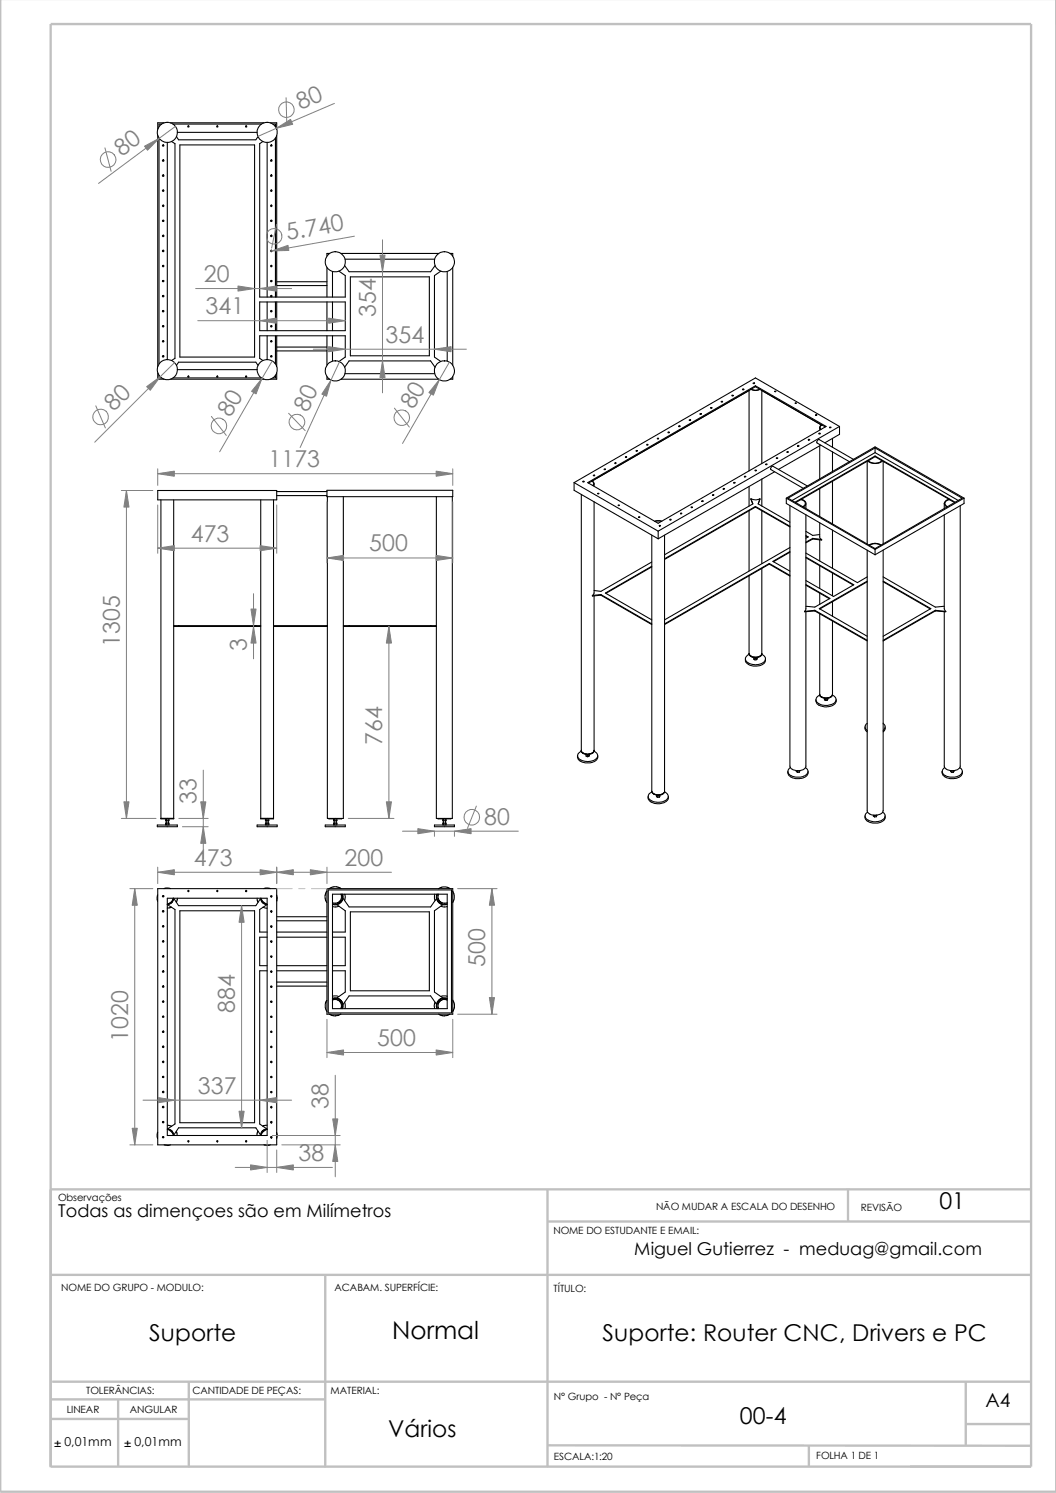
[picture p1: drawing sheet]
<svg xmlns="http://www.w3.org/2000/svg" width="210mm" height="297mm" viewBox="0 0 210 297" stroke-linecap="round" stroke-linejoin="round" font-family="sans-serif">
<g fill="none" stroke="#c0c0c0" stroke-width=".47">
<path d="M0 -.1v296.9h210.1v-296.9M10.1 236.6h195M108.9 236.6v55.3M168.7 236.5v6.4M10.1 253.6h195M64.7 253.6v38.3M108.9 243h96.2M10 278.4h54.6M10.4 274.9h194.7M23.5 278.4v13.2M37.5 274.9v17M192.1 274.8v12.7"/>
<path d="M10.1 291.8h195v-287h-195v287.1M10.2 282.3h27.3M108.9 287.5l96.2 .1M160.9 287.5v4.3M192.1 283.3h13"/>
</g>
<g fill="none" stroke="#000" stroke-width=".21">
<path d="M31.4 27v45.9M31.6 27.5v44.9M32.1 24.7h-.5v.5M32.6 24.4h-1.2v1.3M33.3 28.3v43.2M33.9 24.4h18.6M34.1 28.2l.7 .4v42.7l-.7 .4M34.4 24.7h17.6M35.1 27.2l.4 .6h15.4l.4-.6M35.3 26.3h15.8M35.8 28.8h14.8v42.2h-14.8zM52.3 28.2l-.7 .4v30.5h17.1v-4.3l-1.3-.9"/>
<path d="M53.1 28.3v30.8M53.8 24.4h1.2v1.3M54.3 24.7h.5v.5M54.8 27.5v31.6M55 27v32.1M55 56h10M55 56.8h10M65 53.2v5.9M65.5 50.4h-.5v.6M66.1 54v5.1M67.8 50.4h19.4M68.5 52.8l.9 1.3h16.2l.9-1.3"/>
<path d="M68.6 51.6h17.8M69.7 55.1h15.7v15.7h-15.7zM87.7 53.9l-1.3 .9v16.2l1.3 .9M88.9 54v17.8M89.5 50.4h.5v.6M90 53.2v19.4M31.4 74.2v1.2h1.2M31.6 74.7v.5h.5M33.9 75.4h18.6M34.4 75.2h17.6M35.1 72.7l.4-.6h15.4l.4 .6M35.3 73.5h15.8"/>
<path d="M51.6 60.1h17.1v5.7h-17.1zM52.3 71.7l-.7-.4v-4.5h17.1v4.2l-1.3 .9M53.1 60.1v5.7M53.1 66.8v4.7M54.8 74.7v.5h-.5M54.8 60.1v5.7M54.8 66.8v5.6M55 60.1v5.7M55 66.8v6.1M55 74.2v1.2h-1.2M55 69h10M55 69.8h10"/>
<path d="M65 60.1v5.7M65 66.8v5.8M65 74.9v.5h.5M66.1 60.1v5.7M66.1 66.8v5M67.8 75.4h19.4M68.5 73.1l.9-1.3h16.2l.9 1.3M68.6 74.3h17.8M90 74.9v.5h-.5M145.5 78.7h.3zM147.7 77.4l.3 .1-.3 .1zM149 77.7v16"/>
<path d="M149.4 77.5l.8 .2 .9-.2M149.4 77.5l-31.6 18.2M149.4 77.4l.7 .2 1-.2M149.4 77.4v.1M149.8 76.2l.3 .1h-.3zM150.2 76.8v.1M150.2 76.9l-.8 .5M150.2 76.9l.9 .5M151.1 77.4v.1M151.1 77.5l12.3 7M151.5 77.7v14.5M154.1 77.8l.2 .1h-.2z"/>
<path d="M31.4 97.6h23.6v1.8h-23.6zM32 99.4v63.5h2.5v-63.5M51.9 99.4v63.5h2.5v-63.5M55 97.8h10M55 98.6h10M65 97.5h25v1.3h-25zM65.1 98.8v64h3.2v-64M86.8 98.8v64h3.2v-64M114.2 96l16.7 9.7M114.2 96v1.5l16.7 9.7M115.6 98.4v51a1.25 1.25 0 0 0 1.7 .6l.6-.2 .3-.4v-30.9M116.9 96l33.3-19.2 14.1 8-33.4 19.3z"/>
<path d="M117.7 95.7a.47 .47 0 0 1 .4 .4 .47 .47 0 0 1-.2 .5M117.7 95.7l-.6 .4M117.8 95.7l.1 .1a.48 .48 0 0 1 0 .8M117.8 95.7h-.1M118 94.6l.2-.1 .1 .1zM118.2 99.8v18.2l-.4 .4M118.2 96.2v.5M118.9 98.1l.2 .1-.1 .1zM120.1 93.3l.3 .1zM122.3 92.1h.2v.1zM124.4 90.8l.2 .2h-.2zM135 84.8h.3l-.3 .1z"/>
<path d="M137.1 83.5l.3 .1-.3 .1zM139.2 82.3h.3zM145.9 96l.3 .1zM148 94.8h.3l-.1 .1zM149 96.8v3.9M149.4 99.2l.8 .2 .9-.2M149.4 99.2l.3 1-17.5 10.2M149.4 99.2l.3 1M150.2 93.5l.3 .1-.2 .1zM151.1 99.2l-.3 1M151.5 95.3v5.4M152.3 92.3l.3 .1-.2 .1z"/>
<path d="M154.1 93.9l-23.2 13.3M154.4 91.1h.3l-.2 .1zM156.4 99.1l17.6 10.2M156.4 99.1l17.6-10.2 17.7 10.2M156.4 99.1v1.1l17.6 10.2M156.7 99.1l17.3-10 17.3 10-17.3 10zM158.2 80.1h.2v.2h-.2zM159.3 99.4a.73 .73 0 0 1 .8 .5 .73 .73 0 0 1-.4 .9h-.1M159.3 99.4l-1.1 .6M159.4 99.3l.3 .1a.71 .71 0 0 1 .6 .7 .71 .71 0 0 1-.6 .7M159.4 99.3l-.1 .1M160.6 96.7l-6.9-3.9-.3 .1-.2 .3 .1 .2 6.5 3.8"/>
<path d="M162.2 82.5h.3l-.2 .1zM163 85v.6M163 88.7v6.6M163 97.2v5.5M163.2 88.6l-8.4 4.8M163.4 84.5l-.4 .4 .2 .5M163.4 84.5h.1M163.4 84.5a.53 .53 0 0 0-.1 .9M163.4 84.5l.7 .4M165 85h.3l-.3 .1zM165.6 87.2v1.8M165.6 89.9v3.9"/>
<path d="M165.6 95.8v8.4M167 84.8l-16.8-9.6-36 20.8M167 84.8l-36.1 20.9M167 84.8v1.6l-3 1.7M169.8 91.4l-6.9-4-.4 .3v.4l6.5 3.8M172.5 91.8v16.4M172.6 91.7a2.29 2.29 0 0 0 2.9 0M172.6 91.7l-13.2 7.6M172.7 91.7a2 2 0 0 0 2.7 0M172.7 91.7h-.1M174 89.1v.9M174 90.7v.1"/>
<path d="M174 90l-16.5 9.6M174 90l16.6 9.6M174 90.7l15.9 9.2M174 90.7l-15.9 9.2M174 90.8l1.4 .9M174 90.8l-1.3 .9M175.4 91.7h.1M175.5 91.7l13.2 7.6M175.6 91.8v16.4M188.7 99.3a.8 .8 0 0 0-.8 .5 .8 .8 0 0 0 .3 1h.1M188.7 99.3l.1 .1M188.8 99.4h-.1a.69 .69 0 0 0-.8 .6 .69 .69 0 0 0 .6 .8"/>
<path d="M188.8 99.4l1.1 .6M191.7 99.1v1.1l-17.7 10.2M191.7 99.1l-17.7 10.2M119.5 118.3l10.1 5.8M119.5 118.3l-1.7 .1M119.5 118.4l-1.7 .2v-.2M119.5 118.3v.1M119.5 118.4l10.1 5.8M123 100.5h.2l-.2 .1zM129.6 106.5v51a1.48 1.48 0 0 0 2.6 0v-51M129.6 112.6l-9.2 5.4 9.2 5.3M129.6 111.8l-10.1 5.8-1.3-.1"/>
<path d="M129.6 112.8l-9.1 5.2M130.2 103.7l.3-.1 1.1 .1M130.3 103.7h1.3M130.9 105.7v1.5M131.1 104.5l.3 .1zM137.5 100.9l.2-.1v.2zM149 101.6v12M150.2 100.8l-18 10.4M150.2 100.8l6.9 3.9M150.2 100.8v.1M150.2 100.9l-18 10.4M150.2 100.9l6.9 3.9"/>
<path d="M150.8 100.2l6.3 3.7M151.5 113.1v17a1.51 1.51 0 0 1-2.4 .3l-.1-.3v-15.5M151.5 101.6v10.5M153 112.1l-20.8 12M153 112.1l4.1 2.4M153 112.1v.1M153 112.2l-20.8 12M153 112.2l4.1 2.4M157.1 100.6v51.8a1.8 1.8 0 0 0 2.5 .8l.4-.2 .3-.5v-30.8M157.1 108.9l-24.9 14.4M157.1 109.7l-3.4 2 3.4 1.9M157.1 109.9l-3.3 1.9"/>
<path d="M160.3 102.4v18.8l-.3 .4M160.3 100.2v1M160.3 106.6l.4 .2-.4 .3M160.3 110.8l9.5 5.5-4 2.4-5.5-3.2M160.3 116.3l4.8 2.7-3 1.8-1.8-.2M160.3 105.7l1.3 .8 1.4-.2M160.3 110l10.2 5.9 2-1.1M160.3 116.4l4.7 2.7M160.3 111l9.4 5.4M160.3 106.6l.4 .2M161.6 107.1l1.8 .2M161.6 107.1l-1.3 .8"/>
<path d="M161.6 107.2l1.8 .2v-.1M161.6 107.1v.1M161.6 107.2l-1.3 .8M163 104v2.9l.4 .4M163 107.4v4.2M163 112.5v4.6M163 118v2.2M165.6 105.5v7.5M165.6 114v4.5M165.6 119.7v2.9M172.5 109.4v51.8a1.69 1.69 0 0 0 2.4 .8l.4-.2 .3-.5v-51.9M172.5 115.6l-9.6 5.5 9.6 5.5"/>
<path d="M172.5 115.7l-9.5 5.5M172.8 108.4a2.3 2.3 0 0 1 2.5 0M172.9 108.5a2.26 2.26 0 0 1 2.3 0M174 109.3v1.1M175.6 115.6l9.5 5.5-9.5 5.5M175.6 114.8l10.4 6 1.8-.2M175.6 115.7l9.4 5.5M187.8 102.4v18.8l.3 .4M187.8 100.2v1M191 100.6v51.8a1.66 1.66 0 0 1-2.3 .8l-.7-.3-.2-.5v-30.7M34.5 124.6h17.4M34.5 124.5h17.4"/>
<path d="M35.5 124.5v.1M50.9 124.5v.1M54.4 124.6h10.7M54.4 124.5h10.7M68.3 124.6h18.5M68.3 124.5h18.5M69.4 124.5v.1M85.6 124.5v.1M148.3 131.1a1.47 1.47 0 0 0 1.7 1.4 2.06 2.06 0 0 0 2.2-1v-.4M149 130.2a.97 .97 0 0 0-.7 1.1 .97 .97 0 0 0 1 .8 2.48 2.48 0 0 0 2.9-.8 1 1 0 0 0-.7-1.1M149 130a1.53 1.53 0 0 0 2.5 .1v-.1a1.47 1.47 0 0 1-2.4 .3zM149.9 130.9v.2l.3 .2"/>
<path d="M149.9 130.9l.3 .1M149.9 130.8v.1M150.1 130.8h.4M150.2 131v.3M150.5 131.2l-.3 .1M150.5 130.9l-.3 .1M150.5 130.9v.3M150.5 130.8v.1M150.6 130.8l-.1 .4M162.1 121.4l10.4 6M162.1 121.4l-2.1 .2M162.1 121.5l-2.1 .1"/>
<path d="M162.1 121.4v.1M162.1 121.5l10.4 6M162.3 139.2a1.45 1.45 0 0 0 1.5 1.4 2.02 2.02 0 0 0 2.5-1.1v-.3M163 138.3a.92 .92 0 0 0-.7 1 .92 .92 0 0 0 .9 .8 2.8 2.8 0 0 0 3-.6 .91 .91 0 0 0-.6-1.2M163 138.1a1.5 1.5 0 0 0 2.1 .6l.5-.6M163 122.1v16.1a1.45 1.45 0 0 0 2.1 .6l.5-.5v-14.8M164.1 138.9h.4M164.2 139.1l-.2-.2v.3l.2 .2M164.2 139.1v.3M164.5 139.3l-.3 .1M164.5 139l-.3 .1M164.5 139v.3"/>
<path d="M164.6 138.9l-.1 .1M164.6 138.9l-.1 .4M186 121.4l2.1 .2M186 121.4l-10.4 6M186 121.5l2.1 .1M186 121.4v.1M186 121.5l-10.4 6M114.9 150.3a1.49 1.49 0 0 0 1.7 1.5 1.83 1.83 0 0 0 2.3-1.2v-.3M115.6 149.4a.94 .94 0 0 0-.7 1 .94 .94 0 0 0 .8 .9 2.44 2.44 0 0 0 3.2-.8l-.2-.7-.6-.4M115.6 149.3a1.25 1.25 0 0 0 1.7 .6l.6-.2 .3-.4M116.5 150.1v.3l.3 .1M116.5 150.1l.3 .1"/>
<path d="M116.7 150.1h.4M116.8 150.2v.3M117.1 150.5h-.3M117.1 150.2h-.3M117.1 150.2v.3M117.2 150.1l-.1 .1M117.2 150.1l-.1 .4M128.9 158.5a1.59 1.59 0 0 0 2 1.4 1.95 1.95 0 0 0 2-1.2v-.2M129.6 157.6a.92 .92 0 0 0-.7 .9 .92 .92 0 0 0 .9 .9 2.35 2.35 0 0 0 3.1-.8l-.2-.7-.5-.3M129.6 157.4a1.53 1.53 0 0 0 2.6 .1v-.1a1.48 1.48 0 0 1-2.2 .5zM130.6 158.2v.3l.2 .1M130.6 158.2l.2 .2"/>
<path d="M130.6 158.2h.1M130.7 158.2h.4M130.8 158.4v.2M131.1 158.6h-.3M131.1 158.3l-.3 .1M131.1 158.3v.3M131.2 158.2l-.1 .1M131.2 158.2l-.1 .4M156.7 153.5a1.59 1.59 0 0 0 1.9 1.4 1.76 1.76 0 0 0 2.1-1.1v-.3M157.2 152.7a.93 .93 0 0 0-.5 1 .93 .93 0 0 0 .9 .7 2.44 2.44 0 0 0 3.1-.8l-.1-.5-.4-.4M158.4 153.3v.2l.2 .2M158.5 153.3l.1 .1"/>
<path d="M158.6 153.4v.3M159 153.6l-.4 .1M159 153.3l-.4 .1M159 153.3v.3M159 153.3h.1M172 144.6l.1 .6 .4 .4M172.5 143.9l-.5 .6 .1 .4 .4 .4M175.6 143.9l.4 .5v.4l-.4 .5M176 144.6a.94 .94 0 0 1-.4 1M187.4 153.5a1.65 1.65 0 0 0 2.1 1.4 1.57 1.57 0 0 0 1.9-1.4M187.9 152.7a.93 .93 0 0 0-.5 1 .93 .93 0 0 0 .9 .7 2.44 2.44 0 0 0 3.1-.8l-.1-.5-.4-.4M189.1 153.3v.2l.2 .2"/>
<path d="M189.2 153.3l.1 .1M189.3 153.4v.3M189.6 153.3h.1M189.6 153.6l-.3 .1M189.6 153.3l-.3 .1M189.6 153.3v.3M189.7 153.3l-.1 .3M31.3 164.1h4v.4h-4zM31.4 178.1l-.2 .3 .1 .9M31.4 176.8h23.6v51h-23.6zM32 162.8h2.5M32.6 176.8l.4-.1 .9 .1"/>
<path d="M32.9 162.9v.4h.7v-.4M32.9 164.1v-.4h.7v.4M33.1 163.3v.4M33.1 162.9v.4M33.1 163.7v.4M33.3 178.7h19.8v47.2h-19.8zM33.4 162.9v1.2M34.5 178.7l-.4 .8-.8 .4M34.5 178.9l-.4 .5-.7 .5M35.3 178.7l-.2 .8M51.1 178.7l.2 .8M51.1 164.1h4v.4h-4z"/>
<path d="M51.9 162.8h2.5zM51.9 178.7l.1 .4 .3 .4 .8 .4M51.9 178.9l.4 .5 .7 .5M52.5 176.8l.3-.1 1 .1M52.8 162.9v.4h.7v-.4M52.8 164.1v-.4h.7v.4M52.9 163.3v.4M53 162.9v.4M53 163.7v.4M53.3 162.9v.4M53.3 163.7v.4M53.3 163.3v.4"/>
<path d="M55 178.1l.1 .4-.1 .8M64.7 164.1h4v.4h-4zM65 177.3l-.4 .8 .1 .8 .3 .6M65 176.8h25v25h-25zM65.3 177h24.5v24.5h-24.5zM65.4 162.8h2.5M65.5 176.8l.9-.4h.7l.7 .4M66.1 177.9h22.8v22.8h-22.8zM66.3 162.9v.4h.7v-.4M66.3 164.1v-.4h.7v.4M66.5 163.3v.4M66.5 162.9v.4"/>
<path d="M66.5 163.7v.4M66.8 162.9v.4M66.8 163.7v.4M66.9 163.3v.4M67 180l1.7 1.2v4.2h-2.6M67.8 177.8l.1 .9-.3 .5-.6 .5-.9-.1M68 177.9l.1 .7-.2 .7-.8 .5h-1M68.2 177.9v.9l-.4 .7-.7 .5-1-.1M68.2 178.7l1.2 1.7h16.2l1.2-1.7M68.6 177.9l.1 .7-.2 .6M86.4 164.1h4v.4h-4zM86.4 177.9l.1 1.3"/>
<path d="M86.9 177.9l-.1 .9 .4 .7 .8 .5 .9-.1M87 177.9l-.1 .7 .3 .7 .8 .5h.9M87.1 162.8h2.6M87.2 177.9l-.1 .8 .3 .5 .7 .5 .8-.1M87.2 176.8l.8-.4 .9 .1 .6 .3M88.1 162.9v.4h.6v-.4M88.1 164.1v-.4h.6v.4M88.1 180l-1.7 1.2v16.2l1.7 1.1M88.2 162.9v1.2M88.6 162.9v.4M88.6 163.7v.4M88.6 163.3v.4"/>
<path d="M90 177.3l.3 .8v.9l-.3 .5M172 162.3a1.54 1.54 0 0 0 2 1.4 1.72 1.72 0 0 0 2-1.1v-.3M172.6 161.5a.92 .92 0 0 0-.5 1.1 .92 .92 0 0 0 .8 .7 2.64 2.64 0 0 0 3.1-.7v-.6l-.4-.5M173.7 162.2v.2l.2 .1M173.9 162.2h.1M173.9 162.2v.3M174.3 162.5h-.4M174.3 162.2h.1M174.3 162.2h-.4M174.3 162.2v.3M174.4 162.2l-.1 .3M34.1 180.5l-.8 .2"/>
<path d="M35.8 181.2h14.8v42.2h-14.8zM52.3 180.5l.8 .2M53.1 185.4h-1.5v-4.5l1.5-.9-.4-.1-.5-.4-.3-.4v-.4l-1 1.5h-15.4l-1-1.5v.4l-.4 .6-.8 .2 1.5 1v42.7l-1.5 1 .4 .1 .5 .3 .3 .9M53.1 193.1h-1.5v30.5l1.5 1-.4 .1-.5 .3-.3 .4v.5M53.1 186.4h-1.5v5.7h1.5M55 182.4h10M55 183.2h10M55 195.4h10M55 196.2h10M55 186.4h10M55 192.1h10M55 185.4h10"/>
<path d="M55 193.1h10M65 199l-.3 .7v1l.3 .5M66.1 199l.9-.2 .5 .3 .4 .7-.1 .9M66.1 198.2l.9-.1 .4 .1M66.1 198.8l.3-.2 .7 .1 .8 .5 .2 .7-.1 .8M66.1 198.6l1-.1 .8 .6 .3 .8-.1 .8M66.1 186.4h2.6v5.7h-2.6M66.1 193.1h2.6v4.3l-1.7 1.1M67.4 180.3l-.5 .1-.8-.1M68.2 199.8l1.2-1.7h16.2l1.2 1.7M68.5 199.4l.1 1.3M69.7 181.4h15.7v15.7h-15.7z"/>
<path d="M86.5 199.4l-.1 .5v.7M87.7 180.3l.5 .1 .7-.1M88.9 199l-.8-.2-.6 .3-.4 .7 .1 .9M88.9 198.2l-.9-.1-.3 .1M88.9 198.8l-.8-.2-.8 .5-.4 .8 .1 .8M88.9 198.6l-.9-.1-.8 .6-.4 .8 .1 .8M90 199l.4 .8-.1 .8-.3 .7M67.8 201.7l-.4 .3-.7 .1h-.5l-.7-.3M87.2 201.8l.9 .3h.7l.7-.3M31.4 225.3l-.2 .3 .1 .9M32.6 227.8h.7M33.3 223.9l.8 .2"/>
<path d="M33.3 224.7l.7 .1 .3 .4 .2 .7M33.4 224.7l.7 .5 .4 .5M33.9 227.8l-.6 .1M34.5 225.8l1-1.4h15.4l1 1.4M35.1 225l.2 .9M51.3 225l-.2 .9M52.5 227.8h.6M53 224.7l-.7 .5-.4 .5M53.1 223.9l-.9 .1M53.1 224.7h-.3l-.5 .3-.3 .4-.1 .5M53.8 227.8l-.7 .1M55 225.3l.1 .4-.1 .8"/>
<circle cx="32.4" cy="29" r=".14"/>
<circle cx="32.4" cy="37.9" r=".14"/>
<circle cx="32.4" cy="31.9" r=".15"/>
<circle cx="32.4" cy="34.9" r=".15"/>
<circle cx="33.3" cy="26.3" r="1.99"/>
<circle cx="37.5" cy="25.2" r=".13"/>
<circle cx="43.2" cy="25.2" r=".13"/>
<circle cx="49" cy="25.2" r=".13"/>
<circle cx="53.1" cy="26.3" r="1.99"/>
<circle cx="53.9" cy="29" r=".14"/>
<circle cx="53.9" cy="37.9" r=".14"/>
<circle cx="53.9" cy="31.9" r=".15"/>
<circle cx="53.9" cy="34.9" r=".15"/>
<circle cx="32.4" cy="40.9" r=".14"/>
<circle cx="32.4" cy="55.9" r=".14"/>
<circle cx="32.4" cy="52.9" r=".14"/>
<circle cx="32.4" cy="44" r=".14"/>
<circle cx="32.4" cy="58.9" r=".15"/>
<circle cx="32.4" cy="46.9" r=".15"/>
<circle cx="32.4" cy="49.9" r=".15"/>
<circle cx="53.9" cy="40.9" r=".14"/>
<circle cx="53.9" cy="55.9" r=".14"/>
<circle cx="53.9" cy="44" r=".14"/>
<circle cx="53.9" cy="52.9" r=".14"/>
<circle cx="53.9" cy="58.9" r=".15"/>
<circle cx="53.9" cy="46.9" r=".15"/>
<circle cx="54" cy="49.9" r=".15"/>
<circle cx="66.7" cy="52.1" r="2"/>
<circle cx="88.4" cy="52.1" r="2"/>
<circle cx="32.4" cy="67.9" r=".14"/>
<circle cx="32.4" cy="64.9" r=".14"/>
<circle cx="32.4" cy="70.9" r=".15"/>
<circle cx="32.4" cy="61.9" r=".15"/>
<circle cx="33.3" cy="73.5" r="1.99"/>
<circle cx="37.5" cy="74.9" r=".13"/>
<circle cx="43.2" cy="74.9" r=".13"/>
<circle cx="49" cy="74.9" r=".13"/>
<circle cx="53.1" cy="73.5" r="1.99"/>
<circle cx="53.9" cy="67.9" r=".14"/>
<circle cx="53.9" cy="64.9" r=".14"/>
<circle cx="53.9" cy="70.9" r=".15"/>
<circle cx="54" cy="61.9" r=".15"/>
<circle cx="66.7" cy="73.8" r="1.99"/>
<circle cx="88.4" cy="73.8" r="1.99"/>
<circle cx="143.6" cy="79.9" r=".13"/>
<circle cx="116" cy="95.8" r=".11"/>
<circle cx="126.6" cy="89.7" r=".11"/>
<circle cx="128.7" cy="88.5" r=".11"/>
<circle cx="130.8" cy="87.2" r=".11"/>
<circle cx="132.9" cy="86" r=".11"/>
<circle cx="139.7" cy="99.7" r=".11"/>
<circle cx="141.4" cy="81.1" r=".13"/>
<circle cx="141.8" cy="98.5" r=".11"/>
<circle cx="143.9" cy="97.3" r=".11"/>
<circle cx="156.7" cy="89.9" r=".11"/>
<circle cx="158.8" cy="88.7" r=".11"/>
<circle cx="160.9" cy="87.5" r=".11"/>
<circle cx="163" cy="86.3" r=".13"/>
<circle cx="127.1" cy="102.9" r=".11"/>
<circle cx="133.4" cy="103.4" r=".11"/>
<circle cx="135.5" cy="102.2" r=".11"/>
<circle cx="32.4" cy="178.3" r=".14"/>
<circle cx="37.5" cy="177.3" r=".13"/>
<circle cx="43.2" cy="177.3" r=".12"/>
<circle cx="48.9" cy="177.3" r=".13"/>
<circle cx="54" cy="178.3" r=".14"/>
<circle cx="32.4" cy="199.3" r=".14"/>
<circle cx="32.4" cy="187.3" r=".14"/>
<circle cx="32.4" cy="184.3" r=".14"/>
<circle cx="32.4" cy="190.3" r=".14"/>
<circle cx="32.4" cy="181.3" r=".15"/>
<circle cx="32.4" cy="193.3" r=".15"/>
<circle cx="32.4" cy="196.3" r=".15"/>
<circle cx="54" cy="196.3" r=".15"/>
<circle cx="54" cy="184.3" r=".15"/>
<circle cx="54" cy="199.3" r=".15"/>
<circle cx="54" cy="187.3" r=".15"/>
<circle cx="54" cy="193.3" r=".14"/>
<circle cx="54" cy="190.3" r=".14"/>
<circle cx="54" cy="181.3" r=".14"/>
<circle cx="32.4" cy="211.3" r=".14"/>
<circle cx="32.4" cy="214.3" r=".14"/>
<circle cx="32.4" cy="202.3" r=".14"/>
<circle cx="32.4" cy="217.2" r=".15"/>
<circle cx="32.4" cy="205.3" r=".15"/>
<circle cx="32.4" cy="208.3" r=".15"/>
<circle cx="54" cy="211.3" r=".15"/>
<circle cx="54" cy="202.3" r=".14"/>
<circle cx="54" cy="214.2" r=".14"/>
<circle cx="54" cy="208.3" r=".14"/>
<circle cx="54" cy="217.2" r=".14"/>
<circle cx="54" cy="205.3" r=".14"/>
<circle cx="32.4" cy="223.2" r=".14"/>
<circle cx="32.4" cy="226.2" r=".14"/>
<circle cx="32.4" cy="220.2" r=".15"/>
<circle cx="37.5" cy="227" r=".13"/>
<circle cx="43.2" cy="227" r=".12"/>
<circle cx="48.9" cy="227" r=".13"/>
<circle cx="54" cy="226.2" r=".15"/>
<circle cx="54" cy="223.2" r=".15"/>
<circle cx="54" cy="220.2" r=".14"/>
</g>
<path d="M55 176.8h3.1M59.4 176.8h1.3M61.9 176.8h3.1" fill="none" stroke="#c0c0c0" stroke-width=".2"/>
<g fill="none" stroke="#808080" stroke-width=".2">
<path d="M56.9 19.4l.1 4.8M20.9 29.4l1.2 4.7M34.9 25.1l-15.3 11.4M66.5 20.6l-15.2 6.5M38.9 57.4h19.1M55 44.7l-1 4.7M70.5 47l-16.7 3M76.1 47.7v30.4M34.7 72.1l-15.9 15.9M39.3 63.8h29.4M54.1 71.8l-10.4 18.1M62.3 69.5h30.5"/>
<path d="M67.5 72l-7.8 17M89.4 72.1l-9.3 16.1M19 80.7l2 4.4M24.1 97.6h6.3M25.1 97.6v65.2M31.4 93.3v3.3M31.4 94.2h58.6M42 82.8l3 3.8M57.4 82.2l3.3 3.5M65 99.8v12.2M78.4 81.2l3 3.8M90 93.3v3.3"/>
<path d="M90 99.8v12.2M31.4 109.1h23.6M31.4 100.5v9.6M50.4 118.1v13M55 100.5v9.6M65 111h25M77.3 124.6v38.2M40.4 153.2v17.6M24.1 162.8h6.9M25.8 176.8h4.6M26.8 176.8v51M31.4 172.5v3.3"/>
<path d="M31.4 173.5h46.5M35.6 162.8h5.8M36.3 164.5h5.1M55 172.5v3.3M65 172.5v3.3M69.3 162.8h9.1M80.1 165.4h23M86.4 165.5v.9M90.4 165.5v.9M91 176.8h7.8M94.7 160.4l-1.7 4.4M97.8 176.8v25"/>
<path d="M48 180.2v44.2M28.4 218.9h29.6M65 202.8v7.6M65 209.4h25M66.7 213.9v20.2M90 202.8v7.6M91 201.8h7.8M25.8 227.8h4.6M46.8 232.2h19.3M53.1 226.9v6.4M54.1 225.9h13.5M55 228.8v4.5"/>
<path d="M56 227.8h11.6"/>
<circle cx="21.5" cy="31.7" r="1.55"/>
<circle cx="57" cy="21.8" r="1.55"/>
<circle cx="54.5" cy="47" r="1.56"/>
<circle cx="20" cy="82.9" r="1.57"/>
<circle cx="43.5" cy="84.7" r="1.55"/>
<circle cx="59" cy="84" r="1.55"/>
<circle cx="79.9" cy="83.1" r="1.56"/>
<circle cx="93.8" cy="162.6" r="1.55"/>
</g>
<g fill="#808080" stroke="#808080" stroke-width=".2">
<path d="M25.1 97.6l.6 3.3h-1.1z"/>
<path d="M24.6 159.5h1.1l-.6 3.3z"/>
<path d="M31.4 94.2l3.3-.5v1z"/>
<path d="M86.7 93.7l3.3 .5-3.3 .5z"/>
<path d="M51.7 108.5l3.3 .6-3.3 .5z"/>
<path d="M31.4 109.1l3.3-.6v1.1z"/>
<path d="M65 111l3.3-.5v1z"/>
<path d="M86.7 110.5l3.3 .5-3.3 .5z"/>
<path d="M39.9 159.5h1l-.5 3.3z"/>
<path d="M40.4 164.5l.5 3.3h-1z"/>
<path d="M49.9 121.2h1l-.5 3.3z"/>
<path d="M50.4 124.6l.5 3.3h-1z"/>
<path d="M83.1 164.8l3.3 .6-3.3 .5z"/>
<path d="M90.4 165.4l3.3-.6v1.1z"/>
<path d="M77.3 124.6l.6 3.3h-1.1z"/>
<path d="M76.8 159.5h1.1l-.6 3.3z"/>
<path d="M52.1 75.3l-1.2 3.1-.9-.5z"/>
<path d="M65.8 75.6l-.9 3.2-.9-.4z"/>
<path d="M87.4 75.5l-1.2 3.1-.9-.5z"/>
<path d="M54.1 49.9l3.2-1.1 .1 1z"/>
<path d="M51.6 57.4l3.3-.5v1z"/>
<path d="M76.1 71.8l.5 3.3h-1z"/>
<path d="M65.4 69l3.3 .5-3.3 .5z"/>
<path d="M54.9 25.5l2.9-1.8 .4 1z"/>
<path d="M86.4 69.5l3.3-.5v1z"/>
<path d="M47.3 56.9l3.3 .5-3.3 .5z"/>
<path d="M28.7 29.1l3-1.6-2.4 2.4z"/>
<path d="M29.2 76.9l2.7-2-2 2.7z"/>
<path d="M75.6 50.8h1l-.5 3.3z"/>
<path d="M51.6 63.8l3.3-.5v1z"/>
<path d="M65.4 63.3l3.3 .5-3.3 .5z"/>
<path d="M31.5 218.4l3.3 .5-3.3 .5z"/>
<path d="M51.6 218.9l3.3-.5v1z"/>
<path d="M65 209.4l3.3-.5v1z"/>
<path d="M86.7 208.9l3.3 .5-3.3 .5z"/>
<path d="M97.3 198.5h1l-.5 3.3z"/>
<path d="M97.8 176.8l.5 3.3h-1z"/>
<path d="M31.4 173.5l3.3-.5v1z"/>
<path d="M51.7 173l3.3 .5-3.3 .5z"/>
<path d="M26.8 176.8l.5 3.3h-1z"/>
<path d="M26.3 224.5h1l-.5 3.3z"/>
<path d="M66.7 227.8l.5 3.3h-1z"/>
<path d="M66.2 222.6h1l-.5 3.3z"/>
<path d="M48 180.2l.6 3.3h-1.1z"/>
<path d="M47.5 221.1h1.1l-.6 3.3z"/>
<path d="M49.8 231.7l3.3 .5-3.3 .5z"/>
<path d="M55 232.2l3.3-.5v1z"/>
<path d="M55 173.5l3.3-.5v1z"/>
<path d="M61.7 173l3.3 .5-3.3 .5z"/>
</g>
<text font-size="4.9" x="78" y="266.4">Normal</text>
<g font-size="4.6" fill="#808080">
<text x="59.8" y="22" transform="rotate(-23 59.8 22)">80</text>
<text x="24.2" y="31.2" transform="rotate(-37 24.2 31.2)">80</text>
<text x="57.2" y="47.8" transform="rotate(-10 57.2 47.8)">5.740</text>
<text x="40.5" y="56.1">20</text>
<text x="40.9" y="62.5">341</text>
<text x="74.7" y="63" transform="rotate(-90 74.7 63)">354</text>
<text x="76.7" y="68.1">354</text>
<text x="22.6" y="82" transform="rotate(-45 22.6 82)">80</text>
<text x="45.9" y="83.2" transform="rotate(-60 45.9 83.2)">80</text>
<text x="61.2" y="82.2" transform="rotate(-65 61.2 82.2)">80</text>
<text x="82.2" y="81.6" transform="rotate(-60 82.2 81.6)">80</text>
<text x="53.4" y="92.9">1173</text>
<text x="37.9" y="107.7">473</text>
<text x="73.4" y="109.7">500</text>
<text x="23.8" y="128.7" transform="rotate(-90 23.8 128.7)">1305</text>
<text x="49.1" y="129.5" transform="rotate(-90 49.1 129.5)">3</text>
<text x="76" y="148.1" transform="rotate(-90 76 148.1)">764</text>
<text x="39.1" y="160" transform="rotate(-90 39.1 160)">33</text>
<text x="96.3" y="164">80</text>
<text x="38.6" y="172.2">473</text>
<text x="68.5" y="172.2">200</text>
<text x="96.5" y="192.4" transform="rotate(-90 96.5 192.4)">500</text>
<text x="46.7" y="201.6" transform="rotate(-90 46.7 201.6)">884</text>
<text x="25.5" y="207.3" transform="rotate(-90 25.5 207.3)">1020</text>
<text x="75" y="208.1">500</text>
<text x="39.3" y="217.5">337</text>
<text x="65.4" y="220.7" transform="rotate(-90 65.4 220.7)">38</text>
<text x="59.4" y="230.9">38</text>
</g>
<g font-size="4.6">
<text x="186.8" y="240.6">01</text>
<text x="29.7" y="266.7">Suporte</text>
<text x="119.8" y="266.7">Suporte: Router CNC, Drivers e PC</text>
<text x="77.2" y="285.9">Vários</text>
<text x="147.2" y="283.2">00-4</text>
</g>
<text font-size="3.9" x="196" y="280">A4</text>
<g font-size="3.5">
<text x="11.6" y="242">Todas as dimençoes são em Milímetros</text>
<text x="126.2" y="249.7">Miguel Gutierrez - meduag@gmail.com</text>
</g>
<g font-size="2.5">
<text x="10.8" y="287.9">± 0,01mm</text>
<text x="24.7" y="287.9">± 0,01mm</text>
</g>
<g font-size="2">
<text x="11.6" y="239">Observações</text>
<text x="110.1" y="245.5">NOME DO ESTUDANTE E EMAIL:</text>
<text x="130.5" y="240.7">NÃO MUDAR A ESCALA DO DESENHO</text>
<text x="171.2" y="240.9">REVISÃO</text>
<text x="12.2" y="256.9">NOME DO GRUPO - MODULO:</text>
<text x="66.5" y="256.9">ACABAM. SUPERFÍCIE:</text>
<text x="110.1" y="257">TÍTULO:</text>
<text x="13.3" y="281.1">LINEAR</text>
<text x="17.1" y="277.4">TOLERÂNCIAS:</text>
<text x="25.8" y="281.1">ANGULAR</text>
<text x="38.3" y="277.4">CANTIDADE DE PEÇAS:</text>
<text x="65.7" y="277.4">MATERIAL:</text>
<text x="110.2" y="278.5">N° Grupo - N° Peça</text>
<text x="110.2" y="290.4">ESCALA:1:20</text>
<text x="162.3" y="290.3">FOLHA 1 DE 1</text>
</g>
</svg>
